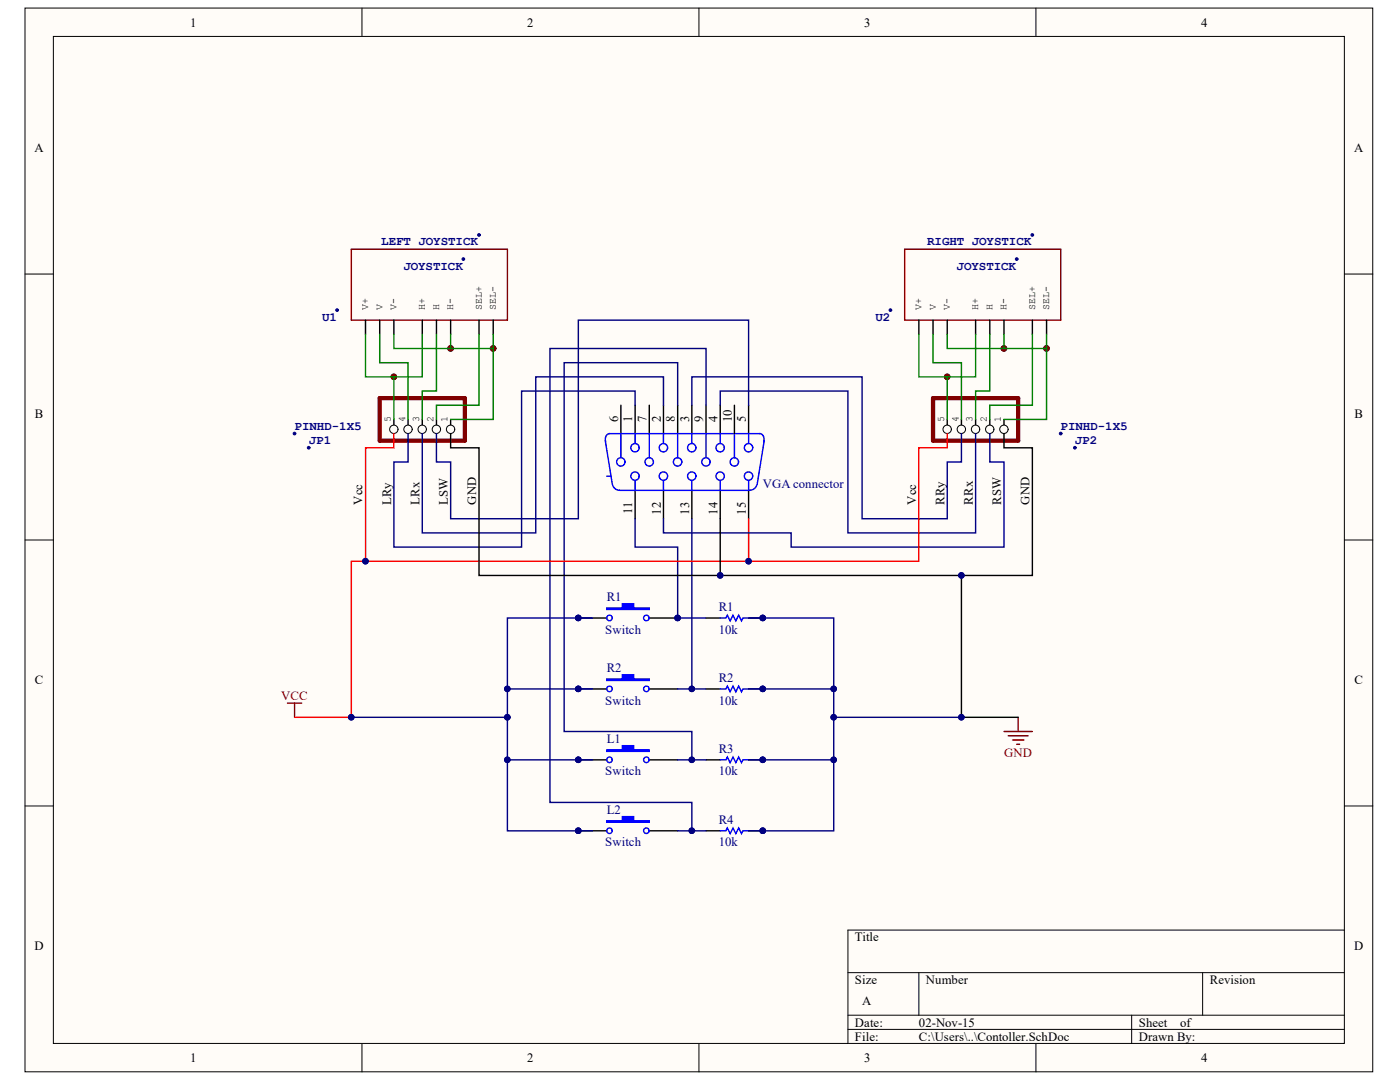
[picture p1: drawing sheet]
<svg xmlns="http://www.w3.org/2000/svg" width="279mm" height="216mm" viewBox="0 0 279 216" stroke-linecap="round" stroke-linejoin="round" font-family="sans-serif">
<g fill="#fffcf8" stroke="#000" stroke-width=".2">
<path d="M5 1.6h269v212.3h-269z"/>
<path d="M10.7 7.3h257.6v200.9h-257.6z"/>
</g>
<g fill="none" stroke="#000" stroke-width=".2">
<path d="M72.2 1.6v5.7M139.5 1.6v5.7M206.7 1.6v5.7M5 54.7h5.7M268.3 54.7h5.7M5 107.8h5.7M268.3 107.8h5.7M5 160.8h5.7M268.3 160.8h5.7M169.2 194.1h99.1M183.4 194.1v8.5M240 194.1v8.5"/>
<path d="M268.3 185.6h-99.1v22.6M72.2 208.2v5.7M139.5 208.2v5.7M169.2 202.6h99.1M169.2 205.4h99.1M206.7 208.2v5.7M225.9 202.6v5.6"/>
</g>
<g fill="#000080" stroke="#000080" stroke-width=".2">
<circle cx="78.6" cy="75.2" r=".55"/>
<circle cx="89.9" cy="69.5" r=".55"/>
<circle cx="98.4" cy="69.5" r=".55"/>
<circle cx="189" cy="75.2" r=".55"/>
<circle cx="200.4" cy="69.5" r=".55"/>
<circle cx="208.8" cy="69.5" r=".55"/>
<circle cx="152.2" cy="123.3" r=".55"/>
<circle cx="152.2" cy="137.5" r=".55"/>
<circle cx="152.2" cy="151.6" r=".55"/>
<circle cx="152.2" cy="165.8" r=".55"/>
<circle cx="115.4" cy="123.3" r=".55"/>
<circle cx="135.2" cy="123.3" r=".55"/>
</g>
<path d="M115.4 123.3h5.7M129.6 123.3h5.6M140.9 123.3h2.8M140.9 137.5h2.8M149.4 123.3h2.8M149.4 137.5h2.8M140.9 151.6h2.8M149.4 151.6h2.8M140.9 165.8h2.8M149.4 165.8h2.8" fill="none" stroke="#000" stroke-width=".28"/>
<path d="M143.7 123.3h1.2l.3-.5 .5 1.1 .6-1.1 .6 1.1 .5-1.1 .6 1.1 .3-.6h1.1M143.7 137.5h1.2l.3-.6 .5 1.1 .6-1.1 .6 1.1 .5-1.1 .6 1.1 .3-.5h1.1M143.7 151.6h1.2l.3-.5 .5 1.1 .6-1.1 .6 1.1 .5-1.1 .6 1.1 .3-.6h1.1M143.7 165.8h1.2l.3-.6 .5 1.1 .6-1.1 .6 1.1 .5-1.1 .6 1.1 .3-.5h1.1" fill="none" stroke="#00f" stroke-width=".28"/>
<path d="M121.1 121.3h3.1v-.8h2.3v.8h3.1v.3h-8.5z" fill-rule="evenodd" fill="#00f"/>
<g fill="none" stroke="#00f" stroke-width=".28">
<path d="M121.1 121.3h3.1v-.8h2.3v.8h3.1v.3h-8.5z"/>
<circle cx="121.6" cy="123.3" r=".55"/>
<circle cx="129" cy="123.3" r=".55"/>
</g>
<g fill="#000080" stroke="#000080" stroke-width=".2">
<circle cx="115.4" cy="123.3" r=".55"/>
<circle cx="135.2" cy="123.3" r=".55"/>
<circle cx="115.4" cy="137.5" r=".55"/>
</g>
<path d="M115.4 137.5h5.7M129.6 137.5h5.6" fill="none" stroke="#000" stroke-width=".28"/>
<path d="M121.1 135.5h3.1v-.9h2.3v.9h3.1v.3h-8.5z" fill-rule="evenodd" fill="#00f"/>
<g fill="none" stroke="#00f" stroke-width=".28">
<path d="M121.1 135.5h3.1v-.9h2.3v.9h3.1v.3h-8.5z"/>
<circle cx="121.6" cy="137.5" r=".55"/>
<circle cx="129" cy="137.5" r=".55"/>
</g>
<g fill="#000080" stroke="#000080" stroke-width=".2">
<circle cx="115.4" cy="137.5" r=".55"/>
<circle cx="115.4" cy="151.6" r=".55"/>
</g>
<path d="M115.4 151.6h5.7M129.6 151.6h5.6" fill="none" stroke="#000" stroke-width=".28"/>
<path d="M121.1 149.6h3.1v-.8h2.3v.8h3.1v.3h-8.5z" fill-rule="evenodd" fill="#00f"/>
<g fill="none" stroke="#00f" stroke-width=".28">
<path d="M121.1 149.6h3.1v-.8h2.3v.8h3.1v.3h-8.5z"/>
<circle cx="121.6" cy="151.6" r=".55"/>
<circle cx="129" cy="151.6" r=".55"/>
</g>
<g fill="#000080" stroke="#000080" stroke-width=".2">
<circle cx="115.4" cy="151.6" r=".55"/>
<circle cx="115.4" cy="165.8" r=".55"/>
</g>
<path d="M115.4 165.8h5.7M129.6 165.8h5.6" fill="none" stroke="#000" stroke-width=".28"/>
<path d="M121.1 163.8h3.1v-.9h2.3v.9h3.1v.3h-8.5z" fill-rule="evenodd" fill="#00f"/>
<g fill="none" stroke="#00f" stroke-width=".28">
<path d="M120.8 87.9l1.4 8.8M121.1 95h.8M121.6 86.5h30.1M121.7 86.5a1.1 1.1 0 0 0-.8 1.6M123.9 86.5v4.8M126.7 86.5v2M126.7 95.9v1.9M129.6 86.5v4.8M132.4 86.5v2M132.4 95.9v1.9M135.2 86.5v4.8M138.1 86.5v2"/>
<path d="M138.1 95.9v1.9M140.9 86.5v4.8M143.7 86.5v2M143.7 95.9v1.9M146.6 86.5v4.8M149.4 86.5v2M149.4 95.9v1.9M151 96.8a1.4 1.4 0 0 1-1.3 1h-26.1a1.49 1.49 0 0 1-1.3-1M151.6 86.5a1.06 1.06 0 0 1 .8 1.6M152.5 87.9l-1.4 8.8M121.1 163.8h3.1v-.9h2.3v.9h3.1v.3h-8.5z"/>
<circle cx="123.9" cy="92.2" r=".84"/>
<circle cx="126.7" cy="89.3" r=".84"/>
<circle cx="126.7" cy="95" r=".84"/>
<circle cx="129.6" cy="92.2" r=".84"/>
<circle cx="132.4" cy="89.3" r=".84"/>
<circle cx="132.4" cy="95" r=".84"/>
<circle cx="135.2" cy="92.2" r=".84"/>
<circle cx="138.1" cy="89.3" r=".84"/>
<circle cx="138.1" cy="95" r=".84"/>
<circle cx="140.9" cy="92.2" r=".84"/>
<circle cx="143.7" cy="89.3" r=".84"/>
<circle cx="143.7" cy="95" r=".84"/>
<circle cx="146.6" cy="92.2" r=".84"/>
<circle cx="149.4" cy="89.3" r=".84"/>
<circle cx="149.4" cy="95" r=".84"/>
<circle cx="121.6" cy="165.8" r=".55"/>
<circle cx="129" cy="165.8" r=".55"/>
</g>
<g fill="#000080" stroke="#000080" stroke-width=".2">
<circle cx="115.4" cy="165.8" r=".55"/>
<circle cx="177.7" cy="61.9" r=".27"/>
<circle cx="206" cy="46.9" r=".27"/>
<circle cx="202.9" cy="51.7" r=".27"/>
</g>
<g fill="none" stroke="#000" stroke-width=".28">
<path d="M183.4 63.9v2.8M186.2 63.9v2.8M189 63.9v2.8M194.7 63.9v2.8M197.5 63.9v2.8M200.4 63.9v2.8M206 63.9v2.8M208.9 63.9v2.8M123.9 80.9v5.6M126.7 80.9v5.6M126.7 97.8v5.7M129.6 80.9v5.6"/>
<path d="M132.4 80.9v5.6M132.4 97.8v5.7M135.2 80.9v5.6M138.1 80.9v5.6M138.1 97.8v5.7M140.9 80.9v5.6M143.7 80.9v5.6M143.7 97.8v5.7M146.6 80.9v5.6M149.4 80.9v5.6M149.4 97.8v5.7M200.4 83.7v2.8"/>
</g>
<path d="M180.5 49.7h31.2v14.2h-31.2zM57.4 140.3h2.8M58.8 140.3v2.8M200.4 146h5.6M201.2 146.8h4M202.1 147.7h2.2M202.9 148.5h.6M203.2 143.1v2.9" fill="none" stroke="#800000" stroke-width=".28"/>
<path d="M186.2 79.4h17v8.5h-17z" fill="none" stroke="#800000" stroke-width=".85"/>
<circle cx="200.4" cy="85.7" r=".84" fill="#fffcf8" stroke="#000" stroke-width=".2"/>
<path d="M197.5 83.7v2.8" fill="none" stroke="#000" stroke-width=".28"/>
<circle cx="197.5" cy="85.7" r=".84" fill="#fffcf8" stroke="#000" stroke-width=".2"/>
<path d="M194.7 83.7v2.8" fill="none" stroke="#000" stroke-width=".28"/>
<circle cx="194.7" cy="85.7" r=".84" fill="#fffcf8" stroke="#000" stroke-width=".2"/>
<path d="M191.9 83.7v2.8" fill="none" stroke="#000" stroke-width=".28"/>
<circle cx="191.9" cy="85.7" r=".84" fill="#fffcf8" stroke="#000" stroke-width=".2"/>
<path d="M189 83.7v2.8" fill="none" stroke="#000" stroke-width=".28"/>
<circle cx="189" cy="85.7" r=".84" fill="#fffcf8" stroke="#000" stroke-width=".2"/>
<g fill="#000080" stroke="#000080" stroke-width=".2">
<circle cx="214.5" cy="89.3" r=".27"/>
<circle cx="211.7" cy="86.5" r=".27"/>
<circle cx="67.3" cy="61.9" r=".27"/>
<circle cx="95.6" cy="46.9" r=".27"/>
<circle cx="92.5" cy="51.7" r=".27"/>
</g>
<g fill="#800000" stroke="#800000" stroke-width=".2">
<circle cx="189" cy="75.2" r=".55"/>
<circle cx="200.4" cy="69.5" r=".55"/>
<circle cx="208.8" cy="69.5" r=".55"/>
</g>
<path d="M70.1 49.7h31.2v14.2h-31.2z" fill="none" stroke="#800000" stroke-width=".28"/>
<path d="M72.9 63.9v2.8M75.8 63.9v2.8M78.6 63.9v2.8M84.3 63.9v2.8M87.1 63.9v2.8M89.9 63.9v2.8M95.6 63.9v2.8M98.4 63.9v2.8M89.9 83.7v2.8" fill="none" stroke="#000" stroke-width=".28"/>
<path d="M75.8 79.4h17v8.5h-17z" fill="none" stroke="#800000" stroke-width=".85"/>
<circle cx="89.9" cy="85.7" r=".84" fill="#fffcf8" stroke="#000" stroke-width=".2"/>
<path d="M87.1 83.7v2.8" fill="none" stroke="#000" stroke-width=".28"/>
<circle cx="87.1" cy="85.7" r=".84" fill="#fffcf8" stroke="#000" stroke-width=".2"/>
<path d="M84.3 83.7v2.8" fill="none" stroke="#000" stroke-width=".28"/>
<circle cx="84.3" cy="85.7" r=".84" fill="#fffcf8" stroke="#000" stroke-width=".2"/>
<path d="M81.4 83.7v2.8" fill="none" stroke="#000" stroke-width=".28"/>
<circle cx="81.4" cy="85.7" r=".84" fill="#fffcf8" stroke="#000" stroke-width=".2"/>
<path d="M78.6 83.7v2.8" fill="none" stroke="#000" stroke-width=".28"/>
<circle cx="78.6" cy="85.7" r=".84" fill="#fffcf8" stroke="#000" stroke-width=".2"/>
<g fill="#000080" stroke="#000080" stroke-width=".2">
<circle cx="61.6" cy="89.3" r=".27"/>
<circle cx="58.8" cy="86.5" r=".27"/>
<circle cx="152.2" cy="137.5" r=".55"/>
<circle cx="166.4" cy="137.5" r=".55"/>
<circle cx="152.2" cy="151.6" r=".55"/>
<circle cx="166.4" cy="151.6" r=".55"/>
<circle cx="101.2" cy="137.5" r=".55"/>
<circle cx="115.4" cy="137.5" r=".55"/>
<circle cx="101.2" cy="151.6" r=".55"/>
<circle cx="115.4" cy="151.6" r=".55"/>
<circle cx="149.4" cy="112" r=".55"/>
<circle cx="191.9" cy="143.1" r=".55"/>
<circle cx="166.4" cy="143.1" r=".55"/>
<circle cx="70.1" cy="143.1" r=".55"/>
<circle cx="101.2" cy="143.1" r=".55"/>
<circle cx="115.4" cy="123.3" r=".55"/>
<circle cx="115.4" cy="165.8" r=".55"/>
<circle cx="152.2" cy="165.8" r=".55"/>
<circle cx="152.2" cy="123.3" r=".55"/>
<circle cx="135.2" cy="123.3" r=".55"/>
<circle cx="138.1" cy="137.5" r=".55"/>
<circle cx="138.1" cy="151.6" r=".55"/>
<circle cx="138.1" cy="165.8" r=".55"/>
<circle cx="191.9" cy="114.8" r=".55"/>
<circle cx="72.9" cy="112" r=".55"/>
<circle cx="143.7" cy="114.8" r=".55"/>
</g>
<g fill="#800000" stroke="#800000" stroke-width=".2">
<circle cx="78.6" cy="75.2" r=".55"/>
<circle cx="89.9" cy="69.5" r=".55"/>
<circle cx="98.4" cy="69.5" r=".55"/>
</g>
<g fill="none" stroke="#000080" stroke-width=".28">
<path d="M126.7 80.9v-2.9h-22.6v31.2h-25.5v-17h2.8v-5.7M132.4 80.9v-5.7h-25.5v31.1h-22.6v-19.8M135.2 80.9v-8.5h-22.6v73.6h25.5v5.6M138.1 80.9v-5.7h34v28.3h16.9v-11.3h2.9v-5.7M140.9 80.9v-11.4h-31.1v90.6h28.3v5.7M143.7 80.9v-2.9h25.5v28.3h25.5v-19.8M149.4 80.9v-17h-34v39.6h-25.5v-11.3h-2.8v-5.7M197.5 86.5v5.7h2.9v17h-42.5v-2.9h-25.5v-2.8M126.7 103.5v5.7h8.5v14.1h5.7M138.1 103.5v34h2.8M101.3 137.5h17M118.3 123.3h-17v42.5h17"/>
<path d="M135.2 137.5h2.9M149.4 137.5h17M149.4 123.3h17v42.5h-17M70.1 143.1h31.2M101.3 151.6h17M135.2 151.6h5.7M149.4 151.6h17M166.4 143.1h25.5M135.2 165.8h5.7"/>
</g>
<path d="M78.6 86.5v2.9h-5.7v22.6M189 86.5v2.9h-5.6v22.6h-113.3v31.1h-11.3M149.4 103.5v8.5" fill="none" stroke="#f00" stroke-width=".28"/>
<path d="M89.9 86.5v2.9h5.7v25.4h110.4v-25.4h-5.6v-2.9M143.7 103.5v11.3M191.9 114.8v28.3h11.3" fill="none" stroke="#000" stroke-width=".28"/>
<g fill="none" stroke="#008000" stroke-width=".28">
<path d="M72.9 66.7v8.5h5.7M75.8 66.7v5.7h5.6v11.3M78.6 66.7v2.8h11.3M78.6 75.2v8.5M84.3 66.7v8.5h-5.7M87.1 66.7v11.3h-2.8v5.7M89.9 69.5h8.5M89.9 66.7v2.8M95.6 66.7v14.2h-8.5v2.8M98.4 69.5v14.2h-8.5M98.4 66.7v2.8M183.4 66.7v8.5h5.6"/>
<path d="M186.2 66.7v5.7h5.7v11.3M189 66.7v2.8h11.4M189 75.2v8.5M194.7 66.7v8.5h-5.7M197.5 66.7v11.3h-2.8v5.7M200.4 66.7v2.8M200.4 69.5h8.5M206 66.7v14.2h-8.5v2.8M208.9 69.5v14.2h-8.5M208.9 66.7v2.8"/>
</g>
<g font-size="2.5">
<text x="38" y="5.3">1</text>
<text x="105.2" y="5.3">2</text>
<text x="172.5" y="5.3">3</text>
<text x="239.7" y="5.3">4</text>
<text x="6.9" y="30.4">A</text>
<text x="270.2" y="30.4">A</text>
<text x="7" y="83.5">B</text>
<text x="270.3" y="83.5">B</text>
<text x="123.4" y="84.2" transform="rotate(-90 123.4 84.2)">6</text>
<text x="126.2" y="84.2" transform="rotate(-90 126.2 84.2)">1</text>
<text x="129" y="84.2" transform="rotate(-90 129 84.2)">7</text>
<text x="131.9" y="84.2" transform="rotate(-90 131.9 84.2)">2</text>
<text x="134.7" y="84.2" transform="rotate(-90 134.7 84.2)">8</text>
<text x="137.5" y="84.2" transform="rotate(-90 137.5 84.2)">3</text>
<text x="140.4" y="84.2" transform="rotate(-90 140.4 84.2)">9</text>
<text x="143.2" y="84.2" transform="rotate(-90 143.2 84.2)">4</text>
<text x="146" y="84.2" transform="rotate(-90 146 84.2)">10</text>
<text x="148.9" y="84.2" transform="rotate(-90 148.9 84.2)">5</text>
<text x="72.4" y="100.7" transform="rotate(-90 72.4 100.7)">Vcc</text>
<text x="78" y="100.7" transform="rotate(-90 78 100.7)">LRy</text>
<text x="83.7" y="100.7" transform="rotate(-90 83.7 100.7)">LRx</text>
<text x="89.4" y="100.7" transform="rotate(-90 89.4 100.7)">LSW</text>
<text x="95" y="100.7" transform="rotate(-90 95 100.7)">GND</text>
<text x="182.8" y="100.7" transform="rotate(-90 182.8 100.7)">Vcc</text>
<text x="188.5" y="100.7" transform="rotate(-90 188.5 100.7)">RRy</text>
<text x="194.1" y="100.7" transform="rotate(-90 194.1 100.7)">RRx</text>
<text x="199.8" y="100.7" transform="rotate(-90 199.8 100.7)">RSW</text>
<text x="205.5" y="100.7" transform="rotate(-90 205.5 100.7)">GND</text>
<text x="126.2" y="102.6" transform="rotate(-90 126.2 102.6)">11</text>
<text x="131.9" y="102.7" transform="rotate(-90 131.9 102.7)">12</text>
<text x="137.5" y="102.7" transform="rotate(-90 137.5 102.7)">13</text>
<text x="143.2" y="102.7" transform="rotate(-90 143.2 102.7)">14</text>
<text x="148.9" y="102.7" transform="rotate(-90 148.9 102.7)">15</text>
<text x="7" y="136.6">C</text>
<text x="270.3" y="136.6">C</text>
<text x="6.9" y="189.6">D</text>
<text x="170.6" y="187.9">Title</text>
<text x="270.2" y="189.6">D</text>
<text x="170.6" y="196.4">Size</text>
<text x="184.8" y="196.4">Number</text>
<text x="241.4" y="196.4">Revision</text>
<text x="172.1" y="200.6">A</text>
<text x="170.6" y="204.9">Date:</text>
<text x="170.6" y="207.7">File:</text>
<text x="183.4" y="204.9">02-Nov-15</text>
<text x="183.4" y="207.7">C:\Users\..\Contoller.SchDoc</text>
<text x="227.3" y="204.9">Sheet</text>
<text x="227.3" y="207.7">Drawn By:</text>
<text x="235.5" y="204.9">of</text>
<text x="38" y="211.9">1</text>
<text x="105.2" y="211.9">2</text>
<text x="172.5" y="211.9">3</text>
<text x="239.7" y="211.9">4</text>
</g>
<g font-size="2.5" fill="#000080">
<text x="76.1" y="49">LEFT JOYSTICK</text>
<text x="80.5" y="53.8">JOYSTICK</text>
<text x="185" y="49">RIGHT JOYSTICK</text>
<text x="190.9" y="53.8">JOYSTICK</text>
<text x="64.3" y="64">U1</text>
<text x="174.7" y="64">U2</text>
<text x="58.8" y="85.8">PINHD-1X5</text>
<text x="61.6" y="88.6">JP1</text>
<text x="211.7" y="85.8">PINHD-1X5</text>
<text x="214.5" y="88.6">JP2</text>
<text x="152.2" y="97.3">VGA connector</text>
<text x="121.1" y="120">R1</text>
<text x="143.4" y="121.9">R1</text>
<text x="120.8" y="126.5">Switch</text>
<text x="143.4" y="126.5">10k</text>
<text x="121.1" y="134.1">R2</text>
<text x="143.4" y="136.1">R2</text>
<text x="120.8" y="140.6">Switch</text>
<text x="143.4" y="140.6">10k</text>
<text x="121.1" y="148.2">L1</text>
<text x="120.8" y="154.7">Switch</text>
<text x="143.4" y="150.2">R3</text>
<text x="143.4" y="154.7">10k</text>
<text x="121.1" y="162.4">L2</text>
<text x="143.4" y="164.4">R4</text>
<text x="120.8" y="168.9">Switch</text>
<text x="143.4" y="168.9">10k</text>
</g>
<g font-size="2.5" fill="#800000">
<text x="56.1" y="139.7">VCC</text>
<text x="200.4" y="151.1">GND</text>
</g>
<g font-size="2">
<text x="73.5" y="61.9" transform="rotate(-90 73.5 61.9)">V+</text>
<text x="76.3" y="61.9" transform="rotate(-90 76.3 61.9)">V</text>
<text x="79.1" y="61.9" transform="rotate(-90 79.1 61.9)">V-</text>
<text x="84.8" y="61.9" transform="rotate(-90 84.8 61.9)">H+</text>
<text x="87.6" y="61.9" transform="rotate(-90 87.6 61.9)">H</text>
<text x="90.5" y="61.9" transform="rotate(-90 90.5 61.9)">H-</text>
<text x="96.1" y="61.9" transform="rotate(-90 96.1 61.9)">SEL+</text>
<text x="99" y="61.9" transform="rotate(-90 99 61.9)">SEL-</text>
<text x="183.9" y="61.9" transform="rotate(-90 183.9 61.9)">V+</text>
<text x="186.7" y="61.9" transform="rotate(-90 186.7 61.9)">V</text>
<text x="189.6" y="61.9" transform="rotate(-90 189.6 61.9)">V-</text>
<text x="195.2" y="61.9" transform="rotate(-90 195.2 61.9)">H+</text>
<text x="198.1" y="61.9" transform="rotate(-90 198.1 61.9)">H</text>
<text x="200.9" y="61.9" transform="rotate(-90 200.9 61.9)">H-</text>
<text x="206.6" y="61.9" transform="rotate(-90 206.6 61.9)">SEL+</text>
<text x="209.4" y="61.9" transform="rotate(-90 209.4 61.9)">SEL-</text>
<text x="78" y="84.2" transform="rotate(-90 78 84.2)">5</text>
<text x="80.8" y="84.2" transform="rotate(-90 80.8 84.2)">4</text>
<text x="83.7" y="84.2" transform="rotate(-90 83.7 84.2)">3</text>
<text x="86.5" y="84.2" transform="rotate(-90 86.5 84.2)">2</text>
<text x="89.3" y="84.2" transform="rotate(-90 89.3 84.2)">1</text>
<text x="188.4" y="84.2" transform="rotate(-90 188.4 84.2)">5</text>
<text x="191.3" y="84.2" transform="rotate(-90 191.3 84.2)">4</text>
<text x="194.1" y="84.2" transform="rotate(-90 194.1 84.2)">3</text>
<text x="196.9" y="84.2" transform="rotate(-90 196.9 84.2)">2</text>
<text x="199.8" y="84.2" transform="rotate(-90 199.8 84.2)">1</text>
</g>
</svg>
